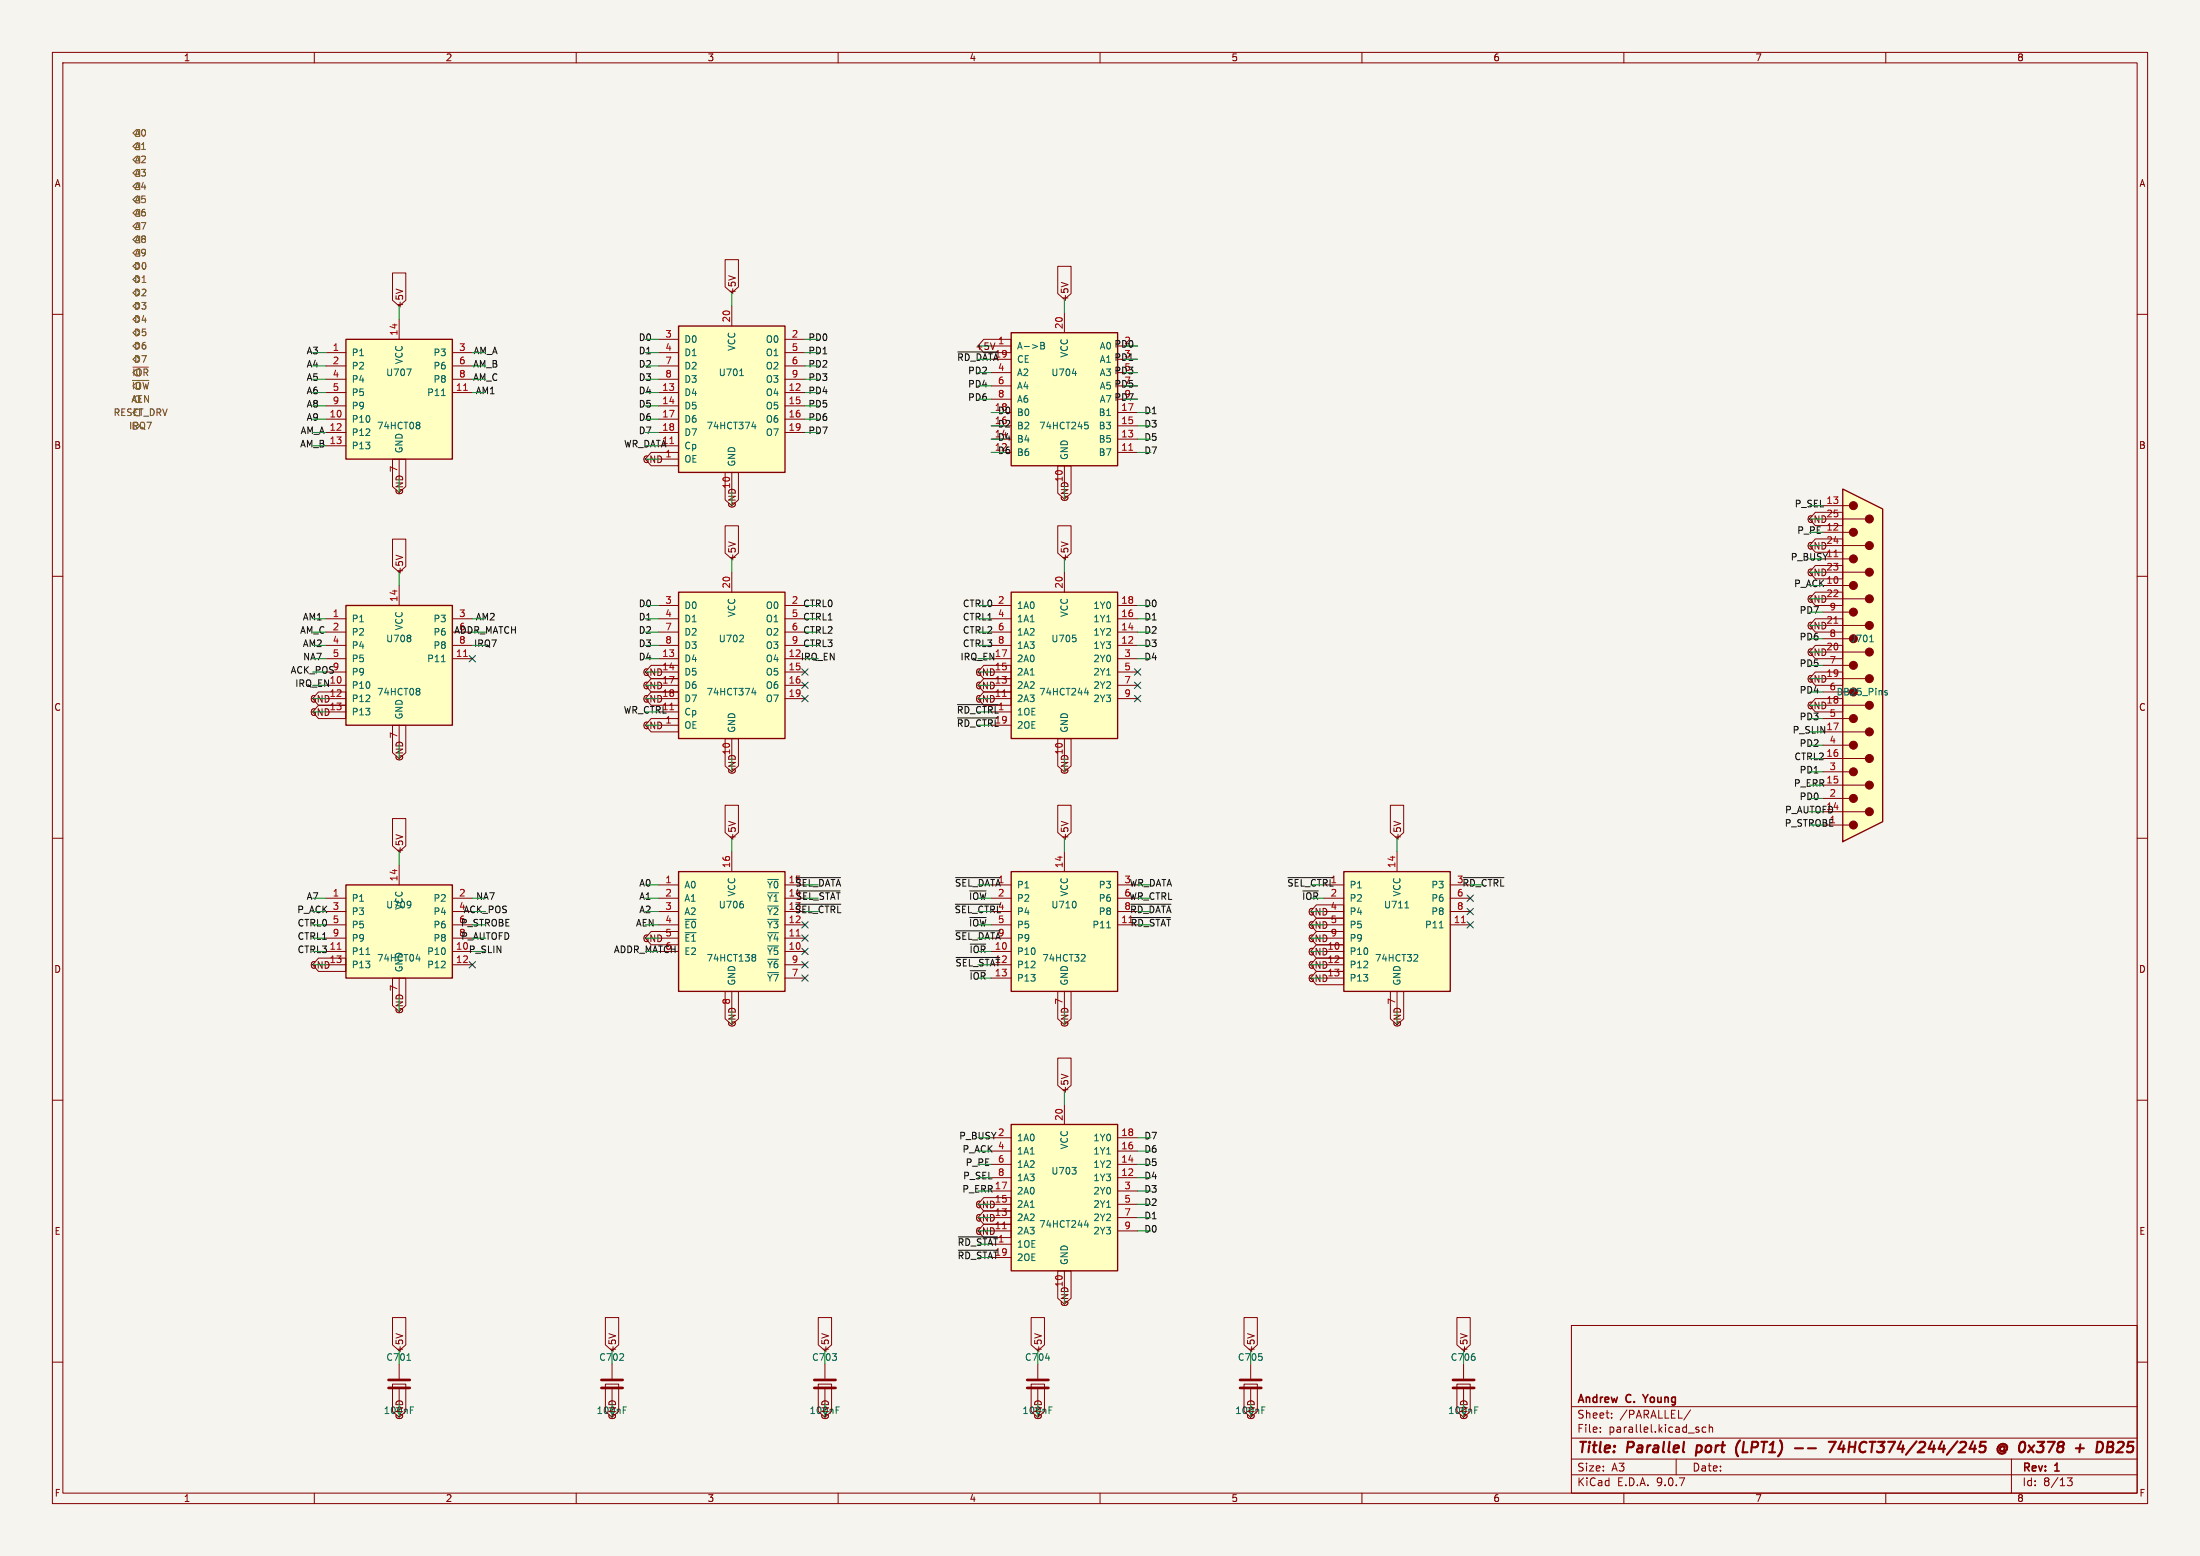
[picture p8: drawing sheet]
<svg xmlns="http://www.w3.org/2000/svg" width="420mm" height="297mm" viewBox="0 0 420 297" stroke-linecap="round" stroke-linejoin="round" font-family="sans-serif">
<path d="M0 0h420v297h-420z" fill="#f5f4ef" stroke="#f5f4ef" stroke-width=".19"/>
<g fill="none" stroke="#840000" stroke-width=".19">
<path d="M10 10h400v277h-400zM12 12h396v273h-396zM60 10v2M110 10v2M160 10v2M210 10v2M260 10v2M310 10v2M360 10v2M10 60h2M408 60h2M10 110h2"/>
<path d="M408 110h2M10 160h2M408 160h2M10 210h2M408 210h2M300 253h108v32h-108zM10 260h2M300 278.5h108M300 274.5h108M300 268.5h108M305.5 273.2v.2M305.5 272.5v.1"/>
<path d="M307.7 270.5v.2M307.7 269.8v.1M320 278.5v3M322.7 269.1l-1.3 1.9M324.2 272.9l.2 .2-.2 .3M324.2 272.4l.1 .1M325.7 272.5l-.5-.1-.3 .3 .2 .6h.6M326.3 272.5l.2-.1 .4 .1v.9M326.3 271.9v1.5M384 278.5v6.5M408 260h2M60 285v2"/>
<path d="M110 285v2M160 285v2M210 285v2M260 285v2M300 281.5h108M310 285v2M360 285v2M394.7 282.1h.9l-.5 .6 .4 .1v.6l-.2 .2-.6-.1"/>
</g>
<g fill="none" stroke="#840000" stroke-width=".4">
<path d="M324 275.9l-.3 2M332.2 274.9a2.35 2.35 0 0 0-.4 3.1M342.7 276.4h1.5M345.1 276.4h1.6M349.1 275.2h1.3l-1.1 2M351.6 275.1l-.7 1.4h1.3M379.1 275.2h-.9l-.3 1 .4-.2 .6 .1 .2 .2-.2 .7-.3 .2h-.5l-.3-.2M382.6 276.8l.2 .1a.78 .78 0 0 0 .1-1.2 .78 .78 0 0 0-1.2 .2 .89 .89 0 0 0-.2 1.3 .89 .89 0 0 0 1.4 0M382.7 276.3a.47 .47 0 0 0-.7-.2 .47 .47 0 0 0-.1 .7 .47 .47 0 0 0 .7 0M382.7 276.1l-.1 .7M401.4 275.7l-.2-.4-.8-.1-.2 2h.5l.5-.3M403.4 275.6l-.3-.4h-.7l-.2 2"/>
<path d="M404.3 275.4l.3-.2h.5l.3 .2v.4l-.1 .3-1.3 1.1h1.2"/>
</g>
<path d="M313.6 266.2l.5 .8" fill="none" stroke="#840000" stroke-width=".3"/>
<path d="M193 166.4h20.4v22.8h-20.4z" fill="#ffffc2"/>
<path d="M193 166.4h20.4v22.8h-20.4z" fill="none" stroke="#840000" stroke-width=".25"/>
<g fill="none" stroke="#840000" stroke-width=".19">
<path d="M189.2 168.9h3.8M189.2 171.5h3.8M189.2 174h3.8M189.2 176.5h3.8M189.2 179.1h3.8M203.2 162.6v3.8M213.4 168.9h3.8M213.4 171.5h3.8M213.4 174h3.8M213.4 176.5h3.8M189.2 181.6h3.8M189.2 184.2h3.8"/>
<path d="M189.2 186.7h3.8M203.2 189.2v3.8"/>
</g>
<path d="M205.4 172.3v.8M211.3 177.1h.7M206.9 182.2l.3 .2-.1 .3-.7 .8h.8" fill="none" stroke="#006464" stroke-width=".19"/>
<path d="M66 168.9h20.4v17.8h-20.4z" fill="#ffffc2"/>
<path d="M66 168.9h20.4v17.8h-20.4z" fill="none" stroke="#840000" stroke-width=".25"/>
<g fill="none" stroke="#840000" stroke-width=".19">
<path d="M62.2 171.5h3.8M62.2 174h3.8M62.2 176.5h3.8M62.2 179.1h3.8M76.2 165.1v3.8M86.4 171.5h3.8M86.4 174h3.8M86.4 176.5h3.8M86.4 179.1h3.8M62.2 181.6h3.8M62.2 184.2h3.8M76.2 186.7v3.8"/>
<path d="M86.4 181.6h3.8M86.4 184.2h3.8"/>
</g>
<path d="M78.4 172.2v.8M78.4 172.6v.1M69.9 182.2h.7M79.4 183h.8M80 182.6v.9" fill="none" stroke="#006464" stroke-width=".19"/>
<path d="M64.4 181.2h.7" fill="none" stroke="#a90000" stroke-width=".19"/>
<path d="M351.8 93.3l7.6 3.9v59.6l-7.6 3.9z" fill="#ffffc2"/>
<g fill="none" stroke="#840000" stroke-width=".19">
<path d="M348 96.5h5.1M348 99.1h8.1M348 101.6h5.1M348 104.1h8.1M348 106.7h5.1M348 109.2h8.1M348 111.8h5.1M348 114.3h8.1M348 116.8h5.1M348 119.4h8.1M348 121.9h5.1M348 124.5h8.1"/>
<path d="M348 127h5.1M348 129.5h8.1M348 134.6h8.1M348 137.2h5.1M348 139.7h8.1M348 132.1h3.8M348 142.2h5.1M348 144.8h8.1M348 147.3h5.1M348 149.9h8.1M348 152.4h5.1M348 154.9h8.1"/>
<path d="M348 157.5h5.1M76.2 260.3v2.8M76.2 265.2v2.8M116.8 260.3v2.8M116.8 265.2v2.8M157.5 260.3v2.8M157.5 265.2v2.8M198.1 260.3v2.8M198.1 265.2v2.8M238.8 260.3v2.8M238.8 265.2v2.8M279.4 260.3v2.8"/>
<path d="M279.4 265.2v2.8"/>
</g>
<path d="M351.8 93.3l7.6 3.9v59.6l-7.6 3.9z" fill="none" stroke="#840000" stroke-width=".25"/>
<g fill="#840000" stroke="#840000" stroke-width=".19">
<circle cx="353.8" cy="96.5" r=".76"/>
<circle cx="353.8" cy="101.6" r=".76"/>
<circle cx="353.8" cy="106.7" r=".76"/>
<circle cx="353.8" cy="111.8" r=".76"/>
<circle cx="353.8" cy="116.8" r=".76"/>
<circle cx="353.8" cy="127" r=".76"/>
<circle cx="353.8" cy="137.2" r=".76"/>
<circle cx="353.8" cy="142.2" r=".76"/>
<circle cx="353.8" cy="147.3" r=".76"/>
<circle cx="353.8" cy="152.4" r=".76"/>
<circle cx="353.8" cy="157.5" r=".76"/>
<circle cx="356.9" cy="99.1" r=".76"/>
<circle cx="356.9" cy="104.1" r=".76"/>
<circle cx="356.9" cy="109.2" r=".76"/>
<circle cx="356.9" cy="114.3" r=".76"/>
<circle cx="356.9" cy="119.4" r=".76"/>
<circle cx="356.9" cy="124.5" r=".76"/>
<circle cx="356.9" cy="129.5" r=".76"/>
<circle cx="356.9" cy="134.6" r=".76"/>
<circle cx="356.9" cy="139.7" r=".76"/>
<circle cx="356.9" cy="144.8" r=".76"/>
<circle cx="356.9" cy="149.9" r=".76"/>
<circle cx="356.9" cy="154.9" r=".76"/>
</g>
<path d="M350.1 106.3h.8M350.1 119h.8" fill="none" stroke="#a90000" stroke-width=".19"/>
<g fill="none" stroke="#006464" stroke-width=".19">
<path d="M356.9 122.5h.8M359.9 132.2l.4 .1v.2l-.1 .2-.4-.1M359.9 131.9h.4M77.7 259.7h.7M199.6 259.2h.8M78.3 269.2h.5M78.3 268.5h.7M119 269.2h.4M119 268.5h.6M159.6 269.2h.5M159.6 268.5h.6M200.3 269.2h.4"/>
<path d="M200.3 268.5h.6M240.9 269.2h.4M240.9 268.5h.6M281.5 269.2h.5M281.5 268.5h.7"/>
</g>
<path d="M74.2 263.4h4M74.2 264.9h4M114.8 263.4h4.1M114.8 264.9h4.1M155.4 263.4h4.1M155.4 264.9h4.1M196.1 263.4h4.1M196.1 264.9h4.1M236.7 263.4h4.1M236.7 264.9h4.1M277.4 263.4h4M277.4 264.9h4" fill="none" stroke="#840000" stroke-width=".51"/>
<path d="M193 214.6h20.4v28h-20.4z" fill="#ffffc2"/>
<path d="M193 214.6h20.4v28h-20.4z" fill="none" stroke="#840000" stroke-width=".25"/>
<g fill="none" stroke="#840000" stroke-width=".19">
<path d="M189.2 217.2h3.8M189.2 219.7h3.8M203.2 210.8v3.8M213.4 217.2h3.8M213.4 219.7h3.8M189.2 222.2h3.8M189.2 224.8h3.8M189.2 227.3h3.8M189.2 229.9h3.8M189.2 232.4h3.8M189.2 234.9h3.8M189.2 237.5h3.8"/>
<path d="M213.4 222.2h3.8M213.4 224.8h3.8M213.4 227.3h3.8M213.4 229.9h3.8M213.4 232.4h3.8M213.4 234.9h3.8M189.2 240h3.8M203.2 242.6v3.8"/>
</g>
<path d="M191.4 234.5h.7" fill="none" stroke="#a90000" stroke-width=".19"/>
<path d="M204.7 222.8h.7l-.4 .5M205.4 223.4v.6M207 233.8h.8M207.6 233.4v.9" fill="none" stroke="#006464" stroke-width=".19"/>
<path d="M129.5 166.4h20.4v22.8h-20.4z" fill="#ffffc2"/>
<path d="M129.5 166.4h20.4v22.8h-20.4z" fill="none" stroke="#840000" stroke-width=".25"/>
<g fill="none" stroke="#840000" stroke-width=".19">
<path d="M125.7 168.9h3.8M125.7 171.5h3.8M125.7 174h3.8M125.7 176.5h3.8M125.7 179.1h3.8M139.7 162.6v3.8M149.9 168.9h3.8M149.9 171.5h3.8M149.9 174h3.8M149.9 176.5h3.8M149.9 179.1h3.8M125.7 181.6h3.8"/>
<path d="M139.7 189.2v3.8M149.9 181.6h3.8M149.9 184.2h3.8M149.9 186.7h3.8"/>
</g>
<path d="M130.8 175.5h2.1M141.9 172.6v.6M143.8 182.2h.2l.3 .2-.3 .3M143.8 182.7h.2M144 182.7l.3 .3v.2l-.2 .2-.3 .1" fill="none" stroke="#006464" stroke-width=".19"/>
<path d="M152 178.7h.7" fill="none" stroke="#a90000" stroke-width=".19"/>
<path d="M66 64.8h20.4v22.8h-20.4z" fill="#ffffc2"/>
<path d="M66 64.8h20.4v22.8h-20.4z" fill="none" stroke="#840000" stroke-width=".25"/>
<g fill="none" stroke="#840000" stroke-width=".19">
<path d="M62.2 67.3h3.8M62.2 69.9h3.8M62.2 72.4h3.8M62.2 74.9h3.8M62.2 77.5h3.8M76.2 61v3.8M86.4 67.3h3.8M86.4 69.9h3.8M86.4 72.4h3.8M86.4 74.9h3.8M62.2 80h3.8M62.2 82.6h3.8"/>
<path d="M62.2 85.1h3.8M76.2 87.6v3.8"/>
</g>
<path d="M77.7 70.4h.8l-.5 1.3M84.3 75.5h.7M79.9 80.6l.3 .2-.3 .3 .3 .3v.2l-.3 .3" fill="none" stroke="#006464" stroke-width=".19"/>
<path d="M88.5 74.5h.7" fill="none" stroke="#a90000" stroke-width=".19"/>
<path d="M129.5 113h20.4v28h-20.4z" fill="#ffffc2"/>
<path d="M129.5 113h20.4v28h-20.4z" fill="none" stroke="#840000" stroke-width=".25"/>
<g fill="none" stroke="#840000" stroke-width=".19">
<path d="M125.7 115.6h3.8M125.7 118.1h3.8M139.7 109.2v3.8M149.9 115.6h3.8M149.9 118.1h3.8M125.7 120.7h3.8M125.7 123.2h3.8M125.7 125.7h3.8M125.7 128.3h3.8M125.7 130.8h3.8M125.7 133.4h3.8M125.7 135.9h3.8"/>
<path d="M125.7 138.4h3.8M149.9 120.7h3.8M149.9 123.2h3.8M149.9 125.7h3.8M149.9 128.3h3.8M149.9 130.8h3.8M149.9 133.4h3.8M139.7 141v3.8"/>
</g>
<path d="M127.9 135.5h.7" fill="none" stroke="#a90000" stroke-width=".19"/>
<path d="M141.2 122.5h.7M141.9 121.4v.4M143.5 132.2h.8M144.1 131.8v.9" fill="none" stroke="#006464" stroke-width=".19"/>
<path d="M256.5 166.4h20.4v22.8h-20.4z" fill="#ffffc2"/>
<path d="M256.5 166.4h20.4v22.8h-20.4z" fill="none" stroke="#840000" stroke-width=".25"/>
<g fill="none" stroke="#840000" stroke-width=".19">
<path d="M252.7 168.9h3.8M252.7 171.5h3.8M252.7 174h3.8M252.7 176.5h3.8M252.7 179.1h3.8M266.7 162.6v3.8M276.9 168.9h3.8M276.9 171.5h3.8M276.9 174h3.8M276.9 176.5h3.8M252.7 181.6h3.8M252.7 184.2h3.8"/>
<path d="M252.7 186.7h3.8M266.7 189.2v3.8"/>
</g>
<path d="M268.2 173.3h.7M274.8 177.1h.7M270.4 182.2l.3 .2-.1 .3-.7 .8h.8" fill="none" stroke="#006464" stroke-width=".19"/>
<path d="M279 176.1h.7" fill="none" stroke="#a90000" stroke-width=".19"/>
<path d="M129.5 62.2h20.4v28h-20.4z" fill="#ffffc2"/>
<path d="M129.5 62.2h20.4v28h-20.4z" fill="none" stroke="#840000" stroke-width=".25"/>
<g fill="none" stroke="#840000" stroke-width=".19">
<path d="M139.7 58.4v3.8M125.7 64.8h3.8M125.7 67.3h3.8M125.7 69.9h3.8M125.7 72.4h3.8M125.7 74.9h3.8M125.7 77.5h3.8M149.9 64.8h3.8M149.9 67.3h3.8M149.9 69.9h3.8M149.9 72.4h3.8M149.9 74.9h3.8"/>
<path d="M149.9 77.5h3.8M125.7 80h3.8M125.7 82.6h3.8M125.7 85.1h3.8M125.7 87.6h3.8M139.7 90.2v3.8M149.9 80h3.8M149.9 82.6h3.8"/>
</g>
<path d="M127.9 84.7h.7" fill="none" stroke="#a90000" stroke-width=".19"/>
<path d="M141.2 71.7h.7M143.5 81.4h.8M144.1 81v.9" fill="none" stroke="#006464" stroke-width=".19"/>
<path d="M66 115.6h20.4v22.8h-20.4z" fill="#ffffc2"/>
<path d="M66 115.6h20.4v22.8h-20.4z" fill="none" stroke="#840000" stroke-width=".25"/>
<g fill="none" stroke="#840000" stroke-width=".19">
<path d="M62.2 118.1h3.8M76.2 111.8v3.8M86.4 118.1h3.8M62.2 120.7h3.8M62.2 123.2h3.8M62.2 125.7h3.8M62.2 128.3h3.8M62.2 130.8h3.8M62.2 133.4h3.8M62.2 135.9h3.8M76.2 138.4v3.8M86.4 120.7h3.8"/>
<path d="M86.4 123.2h3.8M86.4 125.7h3.8"/>
</g>
<path d="M78.4 121.4v.3M78.4 121.9v.5M79.9 131.4l.3 .2-.3 .3 .3 .3v.2l-.3 .3M84.3 126.3h.7" fill="none" stroke="#006464" stroke-width=".19"/>
<path d="M88.5 125.3h.7" fill="none" stroke="#a90000" stroke-width=".19"/>
<path d="M193 63.5h20.4v25.4h-20.4z" fill="#ffffc2"/>
<path d="M193 63.5h20.4v25.4h-20.4z" fill="none" stroke="#840000" stroke-width=".25"/>
<g fill="none" stroke="#840000" stroke-width=".19">
<path d="M203.2 59.7v3.8M189.2 66h3.8M189.2 68.6h3.8M189.2 71.1h3.8M189.2 73.7h3.8M189.2 76.2h3.8M189.2 78.7h3.8M213.4 66h3.8M213.4 68.6h3.8M213.4 71.1h3.8M213.4 73.7h3.8M213.4 76.2h3.8"/>
<path d="M213.4 78.7h3.8M189.2 81.3h3.8M189.2 83.8h3.8M189.2 86.4h3.8M203.2 88.9v3.8M213.4 81.3h3.8M213.4 83.8h3.8M213.4 86.4h3.8"/>
</g>
<path d="M198.7 65.3h.4l.3 .3-.3 .4 .3 .1v.3l-.2 .2h-.5zM198.7 66h.4M204.7 71.3h.8M207.1 80.6h.6M207.2 81.1h.3l.3 .2-.1 .4-.5 .2" fill="none" stroke="#006464" stroke-width=".19"/>
<path d="M215.5 85.9h.7" fill="none" stroke="#a90000" stroke-width=".19"/>
<path d="M193 113h20.4v28h-20.4z" fill="#ffffc2"/>
<path d="M193 113h20.4v28h-20.4z" fill="none" stroke="#840000" stroke-width=".25"/>
<g fill="none" stroke="#840000" stroke-width=".19">
<path d="M74.9 52.1h2.6v5.2l-1.3 1.1-1.3-1.1zM75.6 55.2l1.3 .4M138.4 49.6h2.6v5.2l-1.3 1.1-1.3-1.1zM139.1 52.6l1.3 .5M201.9 50.8h2.6v5.2l-1.3 1.2-1.3-1.2zM202.6 53.9l1.3 .4M187.8 64.8h5.2v2.5h-5.2l-1.1-1.3zM189.9 65.4l-.4 1.3M74.9 87.7h2.6v5.2l-1.3 1.1-1.3-1.1zM124.3 86.4h5.2v2.5h-5.2l-1.1-1.3zM138.4 90.2h2.6v5.2l-1.3 1.1-1.3-1.1zM201.9 88.9h2.6v5.2l-1.3 1.2-1.3-1.2z"/>
<path d="M346.6 97.8h5.2v2.5h-5.2l-1.2-1.2zM74.9 102.9h2.6v5.2l-1.3 1.1-1.3-1.1zM75.6 106l1.3 .4M138.4 100.4h2.6v5.2l-1.3 1.1-1.3-1.1zM139.1 103.4l1.3 .5M189.2 115.6h3.8M189.2 118.1h3.8M201.9 100.4h2.6v5.2l-1.3 1.1-1.3-1.1zM202.6 103.4l1.3 .5M203.2 109.2v3.8M213.4 115.6h3.8M213.4 118.1h3.8"/>
<path d="M346.6 113h5.2v2.6h-5.2l-1.2-1.3zM346.6 118.1h5.2v2.6h-5.2l-1.2-1.3zM346.6 102.9h5.2v2.5h-5.2l-1.2-1.3zM346.6 107.9h5.2v2.6h-5.2l-1.2-1.3zM60.8 134.6h5.2v2.6h-5.2l-1.1-1.3zM60.8 132.1h5.2v2.5h-5.2l-1.1-1.2zM74.9 138.5h2.6v5.2l-1.3 1.1-1.3-1.1zM124.3 132.1h5.2v2.5h-5.2l-1.1-1.2zM124.3 129.5h5.2v2.6h-5.2l-1.1-1.3zM124.3 127h5.2v2.5h-5.2l-1.1-1.2zM124.3 137.2h5.2v2.5h-5.2l-1.1-1.3zM187.8 127h5.2v2.5h-5.2l-1.1-1.2z"/>
<path d="M187.8 132.1h5.2v2.5h-5.2l-1.1-1.2zM187.8 129.5h5.2v2.6h-5.2l-1.1-1.3zM189.2 120.7h3.8M189.2 123.2h3.8M189.2 125.7h3.8M189.2 128.3h3.8M189.2 130.8h3.8M189.2 133.4h3.8M189.2 135.9h3.8M189.2 138.4h3.8M213.4 120.7h3.8M213.4 123.2h3.8"/>
<path d="M213.4 125.7h3.8M213.4 128.3h3.8M213.4 130.8h3.8M213.4 133.4h3.8M346.6 123.2h5.2v2.5h-5.2l-1.2-1.2zM346.6 128.3h5.2v2.5h-5.2l-1.2-1.3zM346.6 133.3h5.2v2.6h-5.2l-1.2-1.3zM74.9 156.2h2.6v5.2l-1.3 1.2-1.3-1.2zM75.6 159.3l1.3 .4M138.4 141h2.6v5.2l-1.3 1.1-1.3-1.1zM138.4 153.7h2.6v5.2l-1.3 1.1-1.3-1.1zM139.1 156.8l1.3 .4"/>
<path d="M201.9 141h2.6v5.2l-1.3 1.1-1.3-1.1zM201.9 153.7h2.6v5.2l-1.3 1.1-1.3-1.1zM202.6 156.8l1.3 .4M203.2 141v3.8M265.4 153.7h2.6v5.2l-1.3 1.1-1.3-1.1zM266.1 156.8l1.3 .4M124.3 177.8h5.2v2.5h-5.2l-1.1-1.2zM251.3 177.8h5.2v2.5h-5.2l-1.1-1.2zM251.3 175.3h5.2v2.5h-5.2l-1.1-1.3zM251.3 172.7h5.2v2.6h-5.2l-1.1-1.3zM60.8 182.9h5.2v2.5h-5.2l-1.1-1.2zM74.9 186.7h2.6v5.2l-1.3 1.1-1.3-1.1z"/>
<path d="M138.4 189.3h2.6v5.2l-1.3 1.1-1.3-1.1zM201.9 189.3h2.6v5.2l-1.3 1.1-1.3-1.1zM251.3 182.9h5.2v2.5h-5.2l-1.1-1.2zM251.3 180.3h5.2v2.6h-5.2l-1.1-1.3zM251.3 185.4h5.2v2.6h-5.2l-1.1-1.3zM265.4 189.3h2.6v5.2l-1.3 1.1-1.3-1.1zM201.9 202h2.6v5.2l-1.3 1.1-1.3-1.1zM202.6 205l1.3 .5M187.8 231.1h5.2v2.6h-5.2l-1.1-1.3zM187.8 233.7h5.2v2.5h-5.2l-1.1-1.3zM187.8 228.6h5.2v2.5h-5.2l-1.1-1.2zM74.9 251.5h2.6v5.2l-1.3 1.1-1.3-1.1z"/>
<path d="M75.6 254.6l1.3 .4M115.6 251.5h2.5v5.2l-1.3 1.1-1.2-1.1zM116.2 254.6l1.3 .4M156.2 251.5h2.6v5.2l-1.3 1.1-1.3-1.1zM156.9 254.6l1.3 .4M196.8 251.5h2.6v5.2l-1.3 1.1-1.3-1.1zM197.5 254.6l1.3 .4M201.9 242.6h2.6v5.2l-1.3 1.1-1.3-1.1zM237.5 251.5h2.5v5.2l-1.2 1.1-1.3-1.1zM238.2 254.6l1.2 .4M278.1 251.5h2.6v5.2l-1.3 1.1-1.3-1.1zM278.8 254.6l1.3 .4"/>
<path d="M74.9 264.2h2.6v5.2l-1.3 1.1-1.3-1.1zM115.6 264.2h2.5v5.2l-1.3 1.1-1.2-1.1zM156.2 264.2h2.6v5.2l-1.3 1.1-1.3-1.1zM196.8 264.2h2.6v5.2l-1.3 1.1-1.3-1.1zM237.5 264.2h2.5v5.2l-1.2 1.1-1.3-1.1zM278.1 264.2h2.6v5.2l-1.3 1.1-1.3-1.1z"/>
</g>
<path d="M191.4 132.9h.7" fill="none" stroke="#a90000" stroke-width=".19"/>
<path d="M205.4 121.8v.6M207 132.2h.8M207.6 131.8v.9" fill="none" stroke="#006464" stroke-width=".19"/>
<path d="M25.3 72.6h3.1M25.4 70.1h2.9" fill="none" stroke="#725600" stroke-width=".19"/>
<g fill="none" stroke="#0f0f0f" stroke-width=".19">
<path d="M182.9 67.2h7.6M182.8 134.5h7.8M182.8 137h7.8M151.9 172.6h8.6M152 167.5h8.5M152 170.1h8.4M182.4 172.6h8.6M182.4 167.5h8.5M182.4 177.7h8.5M185.1 170.1h3.2M185.1 175.1h3.2M215.9 172.6h7.6"/>
<path d="M216 175.1h7.5M245.9 167.5h8.6M248.7 170.1h3M279.3 167.5h7.8M182.5 182.8h8.4M185.2 180.2h3M185.2 185.3h3M182.9 238.6h7.5M182.9 236.1h7.5"/>
</g>
<g fill="none" stroke="#009600" stroke-width=".19">
<path d="M76.2 58.4v2.6M139.7 55.9v2.5M203.2 57.2v2.5M59.7 67.3h2.5M59.7 69.9h2.5M59.7 77.5h2.5M59.7 74.9h2.5M59.7 72.4h2.5M123.2 67.3h2.5M123.2 69.9h2.5M123.2 77.5h2.5M123.2 74.9h2.5"/>
<path d="M123.2 72.4h2.5M123.2 64.8h2.5M153.7 67.3h2.5M153.7 69.9h2.5M153.7 77.5h2.5M153.7 74.9h2.5M153.7 72.4h2.5M153.7 64.8h2.5M186.7 76.2h2.5M186.7 71.1h2.5M186.7 73.7h2.5M189.2 78.7h2.6"/>
<path d="M214.6 66h2.6M214.6 68.6h2.6M214.6 76.2h2.6M214.6 71.1h2.6M214.6 73.7h2.6M217.2 78.7h2.5M59.7 80h2.5M123.2 80h2.5M123.2 82.6h2.5M153.7 80h2.5M153.7 82.6h2.5M189.2 86.4h2.6"/>
<path d="M189.2 81.3h2.6M189.2 83.8h2.6M217.2 86.4h2.5M217.2 81.3h2.5M217.2 83.8h2.5M59.7 118.1h2.5M76.2 109.2v2.6M123.2 118.1h2.5M123.2 115.6h2.5M139.7 106.7v2.5M203.2 106.7v2.5M217.2 118.1h2.5"/>
<path d="M217.2 115.6h2.5M345.4 116.8h2.6M59.7 125.7h2.5M59.7 123.2h2.5M123.2 125.7h2.5M123.2 123.2h2.5M123.2 120.7h2.5M217.2 125.7h2.5M217.2 123.2h2.5M217.2 120.7h2.5M345.4 127h2.6M345.4 137.2h2.6"/>
<path d="M345.4 121.9h2.6M345.4 132.1h2.6M345.4 142.2h2.6M345.4 147.3h2.6M345.4 152.4h2.6M59.7 171.5h2.5M76.2 162.6v2.5M90.2 171.5h2.5M123.2 174h2.5M123.2 176.5h2.5M123.2 171.5h2.5M123.2 168.9h2.5"/>
<path d="M139.7 160v2.6M203.2 160v2.6M266.7 160v2.6M203.2 208.3v2.5M217.2 219.7h2.5M217.2 217.2h2.5M217.2 222.2h2.5M217.2 224.8h2.5M217.2 227.3h2.5M217.2 229.9h2.5M217.2 232.4h2.5M217.2 234.9h2.5"/>
<path d="M76.2 257.8v2.5M116.8 257.8v2.5M157.5 257.8v2.5M198.1 257.8v2.5M238.8 257.8v2.5M279.4 257.8v2.5"/>
</g>
<g fill="none" stroke="#000084" stroke-width=".19">
<path d="M89.6 125.1l1.2 1.2M90.8 125.1l-1.2 1.2M153.1 127.7l1.2 1.2M153.1 130.2l1.2 1.2M153.1 132.7l1.2 1.3M154.3 127.7l-1.2 1.2M154.3 130.2l-1.2 1.2M154.3 132.7l-1.2 1.3M216.6 127.7l1.2 1.2M216.6 130.2l1.2 1.2M216.6 132.7l1.2 1.3M217.8 127.7l-1.2 1.2"/>
<path d="M217.8 130.2l-1.2 1.2M217.8 132.7l-1.2 1.3M153.1 175.9l1.2 1.2M153.1 178.5l1.2 1.2M154.3 175.9l-1.2 1.2M154.3 178.5l-1.2 1.2M280.1 175.9l1.2 1.2M280.1 170.8l1.2 1.3M280.1 173.4l1.2 1.2M281.3 175.9l-1.2 1.2M281.3 170.8l-1.2 1.3M281.3 173.4l-1.2 1.2"/>
<path d="M89.6 183.5l1.2 1.3M90.8 183.5l-1.2 1.3M153.1 181l1.2 1.2M153.1 183.5l1.2 1.3M153.1 186.1l1.2 1.2M154.3 181l-1.2 1.2M154.3 183.5l-1.2 1.3M154.3 186.1l-1.2 1.2"/>
</g>
<g font-size="2.8" fill="#840000">
<text x="301" y="277.9">Title:</text>
<text x="310.6" y="277.9">Parallel</text>
<text x="324.7" y="277.9">port</text>
<text x="333" y="277.9">(LPT1)</text>
<text x="352.3" y="277.9">74HCT374/244/245</text>
<text x="385.4" y="277.9">@ 0x378</text>
<text x="401.9" y="277.9">+</text>
<text x="406.7" y="277.9">DB25</text>
</g>
<g font-size="2.1" fill="#840000">
<text x="301" y="268.2">Andrew</text>
<text x="310.5" y="268.2">C.</text>
<text x="314.5" y="268.2">Young</text>
<text x="301" y="273.7">File:</text>
<text x="301" y="271">Sheet:</text>
<text x="307.1" y="273.7">parallel.kicad_sch</text>
<text x="309.2" y="271">/PARALLEL/</text>
<text x="301" y="281.1">Size:</text>
<text x="307.6" y="281.1">A3</text>
<text x="323" y="281.1">Date:</text>
<text x="386" y="281.3">Rev:</text>
<text x="392.4" y="281.3">1</text>
<text x="301" y="283.9">KiCad</text>
<text x="308.7" y="283.9">E.D.A.</text>
<text x="316.3" y="283.9">9.0.7</text>
<text x="386" y="283.9">Id:</text>
<text x="390.1" y="283.9">8/13</text>
</g>
<g font-size="1.8" fill="#840000">
<text x="35" y="11.9">1</text>
<text x="85" y="11.9">2</text>
<text x="135" y="11.9">3</text>
<text x="185" y="11.9">4</text>
<text x="235" y="11.9">5</text>
<text x="285" y="11.9">6</text>
<text x="335" y="11.9">7</text>
<text x="385" y="11.9">8</text>
<text x="10.3" y="35.9">A</text>
<text x="408.3" y="35.9">A</text>
<text x="77.2" y="59" transform="rotate(-90 77.2 59)">+5V</text>
<text x="140.7" y="56.5" transform="rotate(-90 140.7 56.5)">+5V</text>
<text x="204.2" y="57.8" transform="rotate(-90 204.2 57.8)">+5V</text>
<text x="10.3" y="85.9">B</text>
<text x="408.2" y="85.9">B</text>
<text x="139.4" y="93.4" transform="rotate(-90 139.4 93.4)">10</text>
<text x="202.9" y="92.1" transform="rotate(-90 202.9 92.1)">10</text>
<text x="348.6" y="98.8">25</text>
<text x="348.6" y="101.3">12</text>
<text x="140.7" y="107.3" transform="rotate(-90 140.7 107.3)">+5V</text>
<text x="204.2" y="107.3" transform="rotate(-90 204.2 107.3)">+5V</text>
<text x="348.6" y="103.9">24</text>
<text x="77.2" y="109.8" transform="rotate(-90 77.2 109.8)">+5V</text>
<text x="348.6" y="109">23</text>
<text x="348.6" y="111.5">10</text>
<text x="348.6" y="114">22</text>
<text x="348.6" y="119.1">21</text>
<text x="348.6" y="124.2">20</text>
<text x="126.3" y="128">14</text>
<text x="126.3" y="130.6">17</text>
<text x="189.8" y="128">15</text>
<text x="189.8" y="130.6">13</text>
<text x="348.6" y="129.3">19</text>
<text x="10.3" y="135.9">C</text>
<text x="62.8" y="133.1">12</text>
<text x="62.8" y="135.6">13</text>
<text x="126.3" y="133.1">18</text>
<text x="189.8" y="133.1">11</text>
<text x="348.6" y="134.4">18</text>
<text x="408.2" y="135.9">C</text>
<text x="139.4" y="144.2" transform="rotate(-90 139.4 144.2)">10</text>
<text x="202.9" y="144.2" transform="rotate(-90 202.9 144.2)">10</text>
<text x="140.7" y="160.6" transform="rotate(-90 140.7 160.6)">+5V</text>
<text x="204.2" y="160.6" transform="rotate(-90 204.2 160.6)">+5V</text>
<text x="267.7" y="160.6" transform="rotate(-90 267.7 160.6)">+5V</text>
<text x="77.2" y="163.2" transform="rotate(-90 77.2 163.2)">+5V</text>
<text x="10.3" y="185.9">D</text>
<text x="62.8" y="183.9">13</text>
<text x="253.3" y="181.4">10</text>
<text x="253.3" y="183.9">12</text>
<text x="408.2" y="185.9">D</text>
<text x="253.3" y="186.4">13</text>
<text x="204.2" y="208.9" transform="rotate(-90 204.2 208.9)">+5V</text>
<text x="189.8" y="229.6">15</text>
<text x="189.8" y="232.2">13</text>
<text x="10.3" y="235.9">E</text>
<text x="189.8" y="234.7">11</text>
<text x="408.3" y="235.9">E</text>
<text x="202.9" y="245.8" transform="rotate(-90 202.9 245.8)">10</text>
<text x="77.2" y="258.4" transform="rotate(-90 77.2 258.4)">+5V</text>
<text x="117.8" y="258.4" transform="rotate(-90 117.8 258.4)">+5V</text>
<text x="158.4" y="258.4" transform="rotate(-90 158.4 258.4)">+5V</text>
<text x="199.1" y="258.4" transform="rotate(-90 199.1 258.4)">+5V</text>
<text x="239.7" y="258.4" transform="rotate(-90 239.7 258.4)">+5V</text>
<text x="280.4" y="258.4" transform="rotate(-90 280.4 258.4)">+5V</text>
<text x="10.3" y="285.9">F</text>
<text x="35" y="286.9">1</text>
<text x="85" y="286.9">2</text>
<text x="135" y="286.9">3</text>
<text x="185" y="286.9">4</text>
<text x="235" y="286.9">5</text>
<text x="285" y="286.9">6</text>
<text x="335" y="286.9">7</text>
<text x="385" y="286.9">8</text>
<text x="408.3" y="285.9">F</text>
</g>
<g font-size="1.8" fill="#725600">
<text x="25.6" y="28.8">A1</text>
<text x="25.6" y="26.3">A0</text>
<text x="25.6" y="31.3">A2</text>
<text x="25.6" y="33.9">A3</text>
<text x="25.6" y="36.4">A4</text>
<text x="25.6" y="39">A5</text>
<text x="25.6" y="41.5">A6</text>
<text x="25.6" y="44">A7</text>
<text x="25.6" y="46.6">A8</text>
<text x="25.5" y="51.7">D0</text>
<text x="25.6" y="49.1">A9</text>
<text x="25.5" y="54.2">D1</text>
<text x="25.5" y="56.7">D2</text>
<text x="25.5" y="59.3">D3</text>
<text x="25.5" y="64.4">D5</text>
<text x="25.5" y="61.8">D4</text>
<text x="25.2" y="72">~{IOR}</text>
<text x="25.5" y="66.9">D6</text>
<text x="25.5" y="69.4">D7</text>
<text x="25" y="77.1">AEN</text>
<text x="25.1" y="74.5">~{IOW}</text>
<text x="21.6" y="79.6">RESET_DRV</text>
<text x="24.6" y="82.1">IRQ7</text>
</g>
<g font-size="1.8" fill="#a90000">
<text x="75.9" y="64.2" transform="rotate(-90 75.9 64.2)">14</text>
<text x="126.9" y="64.5">3</text>
<text x="139.4" y="61.6" transform="rotate(-90 139.4 61.6)">20</text>
<text x="151.1" y="64.5">2</text>
<text x="190.4" y="65.8">1</text>
<text x="202.9" y="62.9" transform="rotate(-90 202.9 62.9)">20</text>
<text x="63.4" y="67.1">1</text>
<text x="63.4" y="69.6">2</text>
<text x="87.6" y="67.1">3</text>
<text x="87.6" y="69.6">6</text>
<text x="126.9" y="67.1">4</text>
<text x="126.9" y="69.6">7</text>
<text x="151.1" y="67.1">5</text>
<text x="151.1" y="69.6">6</text>
<text x="190.4" y="70.9">4</text>
<text x="63.4" y="72.1">4</text>
<text x="63.4" y="74.7">5</text>
<text x="63.4" y="77.2">9</text>
<text x="87" y="74.7">11</text>
<text x="87.6" y="72.1">8</text>
<text x="126.3" y="74.7">13</text>
<text x="126.3" y="77.2">14</text>
<text x="126.9" y="72.1">8</text>
<text x="150.5" y="74.7">12</text>
<text x="150.5" y="77.2">15</text>
<text x="151.1" y="72.1">9</text>
<text x="190.4" y="73.4">6</text>
<text x="190.4" y="75.9">8</text>
<text x="62.8" y="79.8">10</text>
<text x="62.8" y="82.3">12</text>
<text x="126.3" y="79.8">17</text>
<text x="126.3" y="82.3">18</text>
<text x="150.5" y="79.8">16</text>
<text x="150.5" y="82.3">19</text>
<text x="214" y="78.5">17</text>
<text x="214" y="81">15</text>
<text x="214" y="83.6">13</text>
<text x="62.8" y="84.8">13</text>
<text x="126.9" y="87.4">1</text>
<text x="214" y="86.1">11</text>
<text x="75.9" y="90.2" transform="rotate(-90 75.9 90.2)">7</text>
<text x="348.6" y="96.3">13</text>
<text x="139.4" y="112.4" transform="rotate(-90 139.4 112.4)">20</text>
<text x="202.9" y="112.4" transform="rotate(-90 202.9 112.4)">20</text>
<text x="63.4" y="117.9">1</text>
<text x="75.9" y="115" transform="rotate(-90 75.9 115)">14</text>
<text x="87.6" y="117.9">3</text>
<text x="126.9" y="115.3">3</text>
<text x="126.9" y="117.9">4</text>
<text x="151.1" y="115.3">2</text>
<text x="151.1" y="117.9">5</text>
<text x="190.4" y="115.3">2</text>
<text x="190.4" y="117.9">4</text>
<text x="214" y="115.3">18</text>
<text x="214" y="117.9">16</text>
<text x="349.2" y="116.6">9</text>
<text x="63.4" y="120.4">2</text>
<text x="63.4" y="122.9">4</text>
<text x="63.4" y="125.5">5</text>
<text x="87" y="125.5">11</text>
<text x="87.6" y="122.9">8</text>
<text x="126.3" y="125.5">13</text>
<text x="126.9" y="120.4">7</text>
<text x="126.9" y="122.9">8</text>
<text x="150.5" y="125.5">12</text>
<text x="151.1" y="120.4">6</text>
<text x="151.1" y="122.9">9</text>
<text x="190.4" y="120.4">6</text>
<text x="190.4" y="122.9">8</text>
<text x="214" y="120.4">14</text>
<text x="214" y="122.9">12</text>
<text x="214.6" y="125.5">3</text>
<text x="349.2" y="121.7">8</text>
<text x="150.5" y="128">15</text>
<text x="150.5" y="130.6">16</text>
<text x="214.6" y="128">5</text>
<text x="214.6" y="130.6">7</text>
<text x="349.2" y="126.7">7</text>
<text x="349.2" y="131.8">6</text>
<text x="150.5" y="133.1">19</text>
<text x="190.4" y="135.6">1</text>
<text x="214.6" y="133.1">9</text>
<text x="349.2" y="136.9">5</text>
<text x="75.9" y="141" transform="rotate(-90 75.9 141)">7</text>
<text x="126.9" y="138.2">1</text>
<text x="349.2" y="142">4</text>
<text x="348.6" y="144.5">16</text>
<text x="349.2" y="147.1">3</text>
<text x="349.2" y="152.1">2</text>
<text x="139.4" y="165.8" transform="rotate(-90 139.4 165.8)">16</text>
<text x="202.9" y="165.8" transform="rotate(-90 202.9 165.8)">14</text>
<text x="266.4" y="165.8" transform="rotate(-90 266.4 165.8)">14</text>
<text x="63.4" y="171.2">1</text>
<text x="63.4" y="173.7">3</text>
<text x="75.9" y="168.3" transform="rotate(-90 75.9 168.3)">14</text>
<text x="87.6" y="171.2">2</text>
<text x="126.9" y="168.7">1</text>
<text x="126.9" y="171.2">2</text>
<text x="126.9" y="173.7">3</text>
<text x="190.4" y="171.2">2</text>
<text x="214.6" y="168.7">3</text>
<text x="253.9" y="171.2">2</text>
<text x="253.9" y="173.7">4</text>
<text x="278.1" y="171.2">6</text>
<text x="278.1" y="173.7">8</text>
<text x="63.4" y="176.3">5</text>
<text x="63.4" y="178.8">9</text>
<text x="126.9" y="176.3">4</text>
<text x="126.9" y="178.8">5</text>
<text x="150.5" y="176.3">12</text>
<text x="150.5" y="178.8">11</text>
<text x="190.4" y="176.3">5</text>
<text x="253.9" y="176.3">5</text>
<text x="253.9" y="178.8">9</text>
<text x="277.5" y="176.3">11</text>
<text x="62.8" y="181.4">11</text>
<text x="87" y="181.4">10</text>
<text x="87" y="183.9">12</text>
<text x="150.5" y="181.4">10</text>
<text x="151.1" y="183.9">9</text>
<text x="189.8" y="181.4">10</text>
<text x="75.9" y="189.3" transform="rotate(-90 75.9 189.3)">7</text>
<text x="139.4" y="191.8" transform="rotate(-90 139.4 191.8)">8</text>
<text x="151.1" y="186.4">7</text>
<text x="189.8" y="186.4">13</text>
<text x="202.9" y="191.8" transform="rotate(-90 202.9 191.8)">7</text>
<text x="266.4" y="191.8" transform="rotate(-90 266.4 191.8)">7</text>
<text x="202.9" y="214" transform="rotate(-90 202.9 214)">20</text>
<text x="190.4" y="216.9">2</text>
<text x="190.4" y="219.5">4</text>
<text x="190.4" y="222">6</text>
<text x="214" y="216.9">18</text>
<text x="214" y="219.5">16</text>
<text x="214" y="222">14</text>
<text x="190.4" y="224.5">8</text>
<text x="214" y="224.5">12</text>
<text x="214.6" y="227.1">3</text>
<text x="214.6" y="229.6">5</text>
<text x="214.6" y="232.2">7</text>
<text x="214.6" y="234.7">9</text>
</g>
<g font-size="1.8" fill="#0f0f0f">
<text x="121.8" y="65.3">D0</text>
<text x="154.2" y="65.3">PD0</text>
<text x="214.6" y="65.8">2</text>
<text x="58.4" y="70.4">A4</text>
<text x="58.4" y="67.8">A3</text>
<text x="121.8" y="67.8">D1</text>
<text x="121.8" y="70.4">D2</text>
<text x="154.2" y="67.8">PD1</text>
<text x="154.2" y="70.4">PD2</text>
<text x="184.7" y="71.6">PD2</text>
<text x="189.8" y="68.3">19</text>
<text x="209.8" y="66.9">A0 PD0</text>
<text x="209.8" y="69.4">A1 PD1</text>
<text x="209.8" y="72">A3 PD3</text>
<text x="214.6" y="68.3">3</text>
<text x="214.6" y="70.9">5</text>
<text x="58.4" y="78">A8</text>
<text x="58.4" y="72.9">A5</text>
<text x="58.4" y="75.4">A6</text>
<text x="121.8" y="78">D5</text>
<text x="121.8" y="72.9">D3</text>
<text x="121.8" y="75.4">D4</text>
<text x="154.2" y="72.9">PD3</text>
<text x="154.2" y="75.4">PD4</text>
<text x="154.2" y="78">PD5</text>
<text x="184.7" y="76.7">PD6</text>
<text x="184.7" y="74.2">PD4</text>
<text x="209.8" y="74.5">A5 PD5</text>
<text x="209.8" y="77.1">A7 PD7</text>
<text x="214.6" y="73.4">7</text>
<text x="214.6" y="75.9">9</text>
<text x="58.4" y="80.5">A9</text>
<text x="121.8" y="80.5">D6</text>
<text x="121.8" y="83.1">D7</text>
<text x="154.2" y="83.1">PD7</text>
<text x="154.2" y="80.5">PD6</text>
<text x="189.8" y="78.5">18</text>
<text x="189.8" y="81">16</text>
<text x="189.8" y="83.6">14</text>
<text x="190.4" y="81.8">D2</text>
<text x="190.4" y="79.3">D0</text>
<text x="218.4" y="79.3">D1</text>
<text x="218.4" y="81.8">D3</text>
<text x="126.3" y="84.8">11</text>
<text x="189.8" y="86.1">12</text>
<text x="190.4" y="86.9">D6</text>
<text x="190.4" y="84.3">D4</text>
<text x="218.4" y="84.3">D5</text>
<text x="218.4" y="86.9">D7</text>
<text x="348.6" y="106.4">11</text>
<text x="57.7" y="118.6">AM1</text>
<text x="121.8" y="118.6">D1</text>
<text x="121.8" y="116.1">D0</text>
<text x="218.4" y="116.1">D0</text>
<text x="218.4" y="118.6">D1</text>
<text x="343.5" y="117.4">PD7</text>
<text x="57.7" y="123.7">AM2</text>
<text x="87.6" y="120.4">6</text>
<text x="121.8" y="121.2">D2</text>
<text x="121.8" y="123.7">D3</text>
<text x="189.8" y="125.5">17</text>
<text x="218.4" y="123.7">D3</text>
<text x="218.4" y="121.2">D2</text>
<text x="343.5" y="122.4">PD6</text>
<text x="57.8" y="126.2">NA7</text>
<text x="62.8" y="130.6">10</text>
<text x="63.4" y="128">9</text>
<text x="121.8" y="126.2">D4</text>
<text x="218.4" y="126.2">D4</text>
<text x="343.5" y="127.5">PD5</text>
<text x="126.3" y="135.6">11</text>
<text x="343.5" y="137.7">PD3</text>
<text x="343.5" y="132.6">PD4</text>
<text x="189.8" y="138.2">19</text>
<text x="343.5" y="142.8">PD2</text>
<text x="348.6" y="139.4">17</text>
<text x="343.5" y="147.8">PD1</text>
<text x="348.6" y="149.6">15</text>
<text x="343.5" y="152.9">PD0</text>
<text x="348.6" y="154.7">14</text>
<text x="349.2" y="157.2">1</text>
<text x="58.4" y="172">A7</text>
<text x="87.6" y="173.7">4</text>
<text x="90.8" y="172">NA7</text>
<text x="121.9" y="169.4">A0</text>
<text x="121.9" y="172">A1</text>
<text x="150.5" y="168.7">15</text>
<text x="150.5" y="171.2">14</text>
<text x="150.5" y="173.7">13</text>
<text x="190.4" y="168.7">1</text>
<text x="190.4" y="173.7">4</text>
<text x="214.6" y="171.2">6</text>
<text x="214.6" y="173.7">8</text>
<text x="253.9" y="168.7">1</text>
<text x="278.1" y="168.7">3</text>
<text x="87.6" y="176.3">6</text>
<text x="87.6" y="178.8">8</text>
<text x="121.3" y="177">AEN</text>
<text x="121.9" y="174.5">A2</text>
<text x="190.4" y="178.8">9</text>
<text x="214" y="176.3">11</text>
<text x="126.9" y="181.4">6</text>
<text x="189.8" y="183.9">12</text>
<text x="218.4" y="220.2">D6</text>
<text x="218.4" y="217.7">D7</text>
<text x="189.8" y="227.1">17</text>
<text x="218.4" y="222.8">D5</text>
<text x="218.4" y="227.8">D3</text>
<text x="218.4" y="225.3">D4</text>
<text x="218.4" y="232.9">D1</text>
<text x="218.4" y="230.4">D2</text>
<text x="189.8" y="239.8">19</text>
<text x="190.4" y="237.2">1</text>
<text x="218.4" y="235.5">D0</text>
</g>
<g font-size="1.8" fill="#006464">
<text x="130.6" y="65.6">D0</text>
<text x="146.1" y="65.6">O0</text>
<text x="67.1" y="68.2">P1</text>
<text x="67.1" y="70.7">P2</text>
<text x="73.6" y="72">U707</text>
<text x="77.1" y="69.6" transform="rotate(-90 77.1 69.6)">VCC</text>
<text x="82.7" y="68.2">P3</text>
<text x="82.7" y="70.7">P6</text>
<text x="130.6" y="68.2">D1</text>
<text x="130.6" y="70.7">D2</text>
<text x="137.1" y="72">U701</text>
<text x="140.6" y="67.1" transform="rotate(-90 140.6 67.1)">VCC</text>
<text x="146.1" y="68.2">O1</text>
<text x="146.1" y="70.7">O2</text>
<text x="194.1" y="66.9">A-&gt;B</text>
<text x="194.1" y="69.4">CE</text>
<text x="194.1" y="72">A2</text>
<text x="200.6" y="72">U704</text>
<text x="204.1" y="68.3" transform="rotate(-90 204.1 68.3)">VCC</text>
<text x="67.1" y="73.3">P4</text>
<text x="67.1" y="75.8">P5</text>
<text x="81.5" y="75.8">P11</text>
<text x="82.7" y="73.3">P8</text>
<text x="130.6" y="73.3">D3</text>
<text x="130.6" y="75.8">D4</text>
<text x="146.1" y="73.3">O3</text>
<text x="146.1" y="75.8">O4</text>
<text x="194.1" y="74.5">A4</text>
<text x="194.1" y="77.1">A6</text>
<text x="67.1" y="78.3">P9</text>
<text x="67.1" y="80.9">P10</text>
<text x="67.1" y="83.4">P12</text>
<text x="71.9" y="82.1">74HCT08</text>
<text x="130.6" y="78.3">D5</text>
<text x="130.6" y="80.9">D6</text>
<text x="130.6" y="83.4">D7</text>
<text x="134.8" y="82.1">74HCT374</text>
<text x="146.1" y="78.3">O5</text>
<text x="146.1" y="80.9">O6</text>
<text x="146.1" y="83.4">O7</text>
<text x="194.1" y="79.6">B0</text>
<text x="194.1" y="82.1">B2</text>
<text x="198.3" y="82.1">74HCT245</text>
<text x="209.7" y="79.6">B1</text>
<text x="209.7" y="82.1">B3</text>
<text x="67.1" y="86">P13</text>
<text x="77.1" y="86.6" transform="rotate(-90 77.1 86.6)">GND</text>
<text x="130.6" y="86">Cp</text>
<text x="130.6" y="88.5">OE</text>
<text x="140.6" y="89.2" transform="rotate(-90 140.6 89.2)">GND</text>
<text x="194.1" y="84.7">B4</text>
<text x="194.1" y="87.2">B6</text>
<text x="204.1" y="87.9" transform="rotate(-90 204.1 87.9)">GND</text>
<text x="209.7" y="84.7">B5</text>
<text x="209.7" y="87.2">B7</text>
<text x="67.1" y="119">P1</text>
<text x="82.7" y="119">P3</text>
<text x="130.6" y="116.4">D0</text>
<text x="130.6" y="119">D1</text>
<text x="140.6" y="117.9" transform="rotate(-90 140.6 117.9)">VCC</text>
<text x="146.1" y="116.4">O0</text>
<text x="146.1" y="119">O1</text>
<text x="194.1" y="116.4">1A0</text>
<text x="194.1" y="119">1A1</text>
<text x="204.1" y="117.9" transform="rotate(-90 204.1 117.9)">VCC</text>
<text x="208.6" y="116.4">1Y0</text>
<text x="208.6" y="119">1Y1</text>
<text x="67.1" y="121.5">P2</text>
<text x="67.1" y="124.1">P4</text>
<text x="73.6" y="122.8">U708</text>
<text x="77.1" y="120.4" transform="rotate(-90 77.1 120.4)">VCC</text>
<text x="82.7" y="121.5">P6</text>
<text x="82.7" y="124.1">P8</text>
<text x="130.6" y="121.5">D2</text>
<text x="130.6" y="124.1">D3</text>
<text x="137.1" y="122.8">U702</text>
<text x="146.1" y="121.5">O2</text>
<text x="146.1" y="124.1">O3</text>
<text x="194.1" y="121.5">1A2</text>
<text x="194.1" y="124.1">1A3</text>
<text x="200.6" y="122.8">U705</text>
<text x="208.6" y="121.5">1Y2</text>
<text x="208.6" y="124.1">1Y3</text>
<text x="353.2" y="122.8">J701</text>
<text x="67.1" y="126.6">P5</text>
<text x="67.1" y="129.1">P9</text>
<text x="67.1" y="131.7">P10</text>
<text x="81.5" y="126.6">P11</text>
<text x="130.6" y="126.6">D4</text>
<text x="130.6" y="129.1">D5</text>
<text x="130.6" y="131.7">D6</text>
<text x="146.1" y="126.6">O4</text>
<text x="146.1" y="129.1">O5</text>
<text x="146.1" y="131.7">O6</text>
<text x="194.1" y="126.6">2A0</text>
<text x="194.1" y="129.1">2A1</text>
<text x="194.1" y="131.7">2A2</text>
<text x="208.6" y="126.6">2Y0</text>
<text x="208.6" y="129.1">2Y1</text>
<text x="208.6" y="131.7">2Y2</text>
<text x="67.1" y="134.2">P12</text>
<text x="67.1" y="136.8">P13</text>
<text x="71.9" y="132.9">74HCT08</text>
<text x="77.1" y="137.4" transform="rotate(-90 77.1 137.4)">GND</text>
<text x="130.6" y="134.2">D7</text>
<text x="130.6" y="136.8">Cp</text>
<text x="134.8" y="132.9">74HCT374</text>
<text x="146.1" y="134.2">O7</text>
<text x="194.1" y="134.2">2A3</text>
<text x="194.1" y="136.8">1OE</text>
<text x="198.3" y="132.9">74HCT244</text>
<text x="208.6" y="134.2">2Y3</text>
<text x="350.5" y="132.9">DB25_Pins</text>
<text x="130.6" y="139.3">OE</text>
<text x="140.6" y="140" transform="rotate(-90 140.6 140)">GND</text>
<text x="194.1" y="139.3">2OE</text>
<text x="204.1" y="140" transform="rotate(-90 204.1 140)">GND</text>
<text x="67.1" y="172.3">P1</text>
<text x="73.6" y="173.6">U709</text>
<text x="77.1" y="173.8" transform="rotate(-90 77.1 173.8)">VCC</text>
<text x="82.7" y="172.3">P2</text>
<text x="130.6" y="169.8">A0</text>
<text x="130.6" y="172.3">A1</text>
<text x="137.1" y="173.6">U706</text>
<text x="140.6" y="171.2" transform="rotate(-90 140.6 171.2)">VCC</text>
<text x="194.1" y="169.8">P1</text>
<text x="194.1" y="172.3">P2</text>
<text x="200.6" y="173.6">U710</text>
<text x="204.1" y="171.2" transform="rotate(-90 204.1 171.2)">VCC</text>
<text x="209.7" y="169.8">P3</text>
<text x="209.7" y="172.3">P6</text>
<text x="257.6" y="169.8">P1</text>
<text x="257.6" y="172.3">P2</text>
<text x="264.1" y="173.6">U711</text>
<text x="267.6" y="171.2" transform="rotate(-90 267.6 171.2)">VCC</text>
<text x="273.2" y="169.8">P3</text>
<text x="273.2" y="172.3">P6</text>
<text x="67.1" y="174.9">P3</text>
<text x="67.1" y="177.4">P5</text>
<text x="67.1" y="179.9">P9</text>
<text x="82.7" y="174.9">P4</text>
<text x="82.7" y="177.4">P6</text>
<text x="82.7" y="179.9">P8</text>
<text x="130.6" y="174.9">A2</text>
<text x="130.6" y="177.4">~{E0}</text>
<text x="130.6" y="179.9">~{E1}</text>
<text x="146.3" y="177.4">~{Y3}</text>
<text x="146.3" y="179.9">~{Y4}</text>
<text x="194.1" y="174.9">P4</text>
<text x="194.1" y="177.4">P5</text>
<text x="194.1" y="179.9">P9</text>
<text x="208.5" y="177.4">P11</text>
<text x="209.7" y="174.9">P8</text>
<text x="257.6" y="174.9">P4</text>
<text x="257.6" y="177.4">P5</text>
<text x="257.6" y="179.9">P9</text>
<text x="272" y="177.4">P11</text>
<text x="273.2" y="174.9">P8</text>
<text x="67.1" y="182.5">P11</text>
<text x="67.1" y="185">P13</text>
<text x="71.9" y="183.7">74HCT04</text>
<text x="77.1" y="185.7" transform="rotate(-90 77.1 185.7)">GND</text>
<text x="81.5" y="182.5">P10</text>
<text x="81.5" y="185">P12</text>
<text x="130.6" y="182.5">E2</text>
<text x="134.8" y="183.7">74HCT138</text>
<text x="146.3" y="182.5">~{Y5}</text>
<text x="146.3" y="185">~{Y6}</text>
<text x="194.1" y="182.5">P10</text>
<text x="194.1" y="185">P12</text>
<text x="198.9" y="183.7">74HCT32</text>
<text x="257.6" y="182.5">P10</text>
<text x="257.6" y="185">P12</text>
<text x="262.4" y="183.7">74HCT32</text>
<text x="140.6" y="188.2" transform="rotate(-90 140.6 188.2)">GND</text>
<text x="146.3" y="187.6">~{Y7}</text>
<text x="194.1" y="187.6">P13</text>
<text x="204.1" y="188.2" transform="rotate(-90 204.1 188.2)">GND</text>
<text x="257.6" y="187.6">P13</text>
<text x="267.6" y="188.2" transform="rotate(-90 267.6 188.2)">GND</text>
<text x="194.1" y="218">1A0</text>
<text x="194.1" y="220.6">1A1</text>
<text x="204.1" y="219.5" transform="rotate(-90 204.1 219.5)">VCC</text>
<text x="208.6" y="218">1Y0</text>
<text x="208.6" y="220.6">1Y1</text>
<text x="194.1" y="223.1">1A2</text>
<text x="194.1" y="225.7">1A3</text>
<text x="200.6" y="224.4">U703</text>
<text x="208.6" y="223.1">1Y2</text>
<text x="208.6" y="225.7">1Y3</text>
<text x="194.1" y="228.2">2A0</text>
<text x="194.1" y="230.7">2A1</text>
<text x="194.1" y="233.3">2A2</text>
<text x="208.6" y="228.2">2Y0</text>
<text x="208.6" y="230.7">2Y1</text>
<text x="208.6" y="233.3">2Y2</text>
<text x="194.1" y="235.8">2A3</text>
<text x="194.1" y="238.4">1OE</text>
<text x="198.3" y="234.5">74HCT244</text>
<text x="208.6" y="235.8">2Y3</text>
<text x="194.1" y="240.9">2OE</text>
<text x="204.1" y="241.6" transform="rotate(-90 204.1 241.6)">GND</text>
<text x="73.6" y="259.9">C701</text>
<text x="114.3" y="259.9">C702</text>
<text x="154.9" y="259.9">C703</text>
<text x="195.6" y="259.9">C704</text>
<text x="236.2" y="259.9">C705</text>
<text x="276.8" y="259.9">C706</text>
<text x="73.2" y="270.1">100nF</text>
<text x="113.8" y="270.1">100nF</text>
<text x="154.4" y="270.1">100nF</text>
<text x="195.1" y="270.1">100nF</text>
<text x="235.7" y="270.1">100nF</text>
<text x="276.4" y="270.1">100nF</text>
</g>
<g font-size="1.8" fill="#009600">
<text x="90.2" y="70.4">AM_B</text>
<text x="90.3" y="67.8">AM_A</text>
<text x="182.6" y="69.1">~{RD_DATA}</text>
<text x="186.1" y="67">+5V</text>
<text x="90.2" y="72.9">AM_C</text>
<text x="90.7" y="75.4">AM1</text>
<text x="57.3" y="83.1">AM_A</text>
<text x="57.2" y="85.6">AM_B</text>
<text x="119" y="85.6">WR_DATA</text>
<text x="122.6" y="88.6">GND</text>
<text x="77.2" y="94.6" transform="rotate(-90 77.2 94.6)">GND</text>
<text x="204.2" y="95.9" transform="rotate(-90 204.2 95.9)">GND</text>
<text x="140.7" y="97.1" transform="rotate(-90 140.7 97.1)">GND</text>
<text x="342.5" y="97">P_SEL</text>
<text x="344.8" y="100">GND</text>
<text x="341.8" y="107.2">P_BUSY</text>
<text x="343" y="102.1">P_PE</text>
<text x="344.8" y="105.1">GND</text>
<text x="342.4" y="112.3">P_ACK</text>
<text x="344.8" y="110.2">GND</text>
<text x="90.7" y="118.6">AM2</text>
<text x="153.2" y="116.1">CTRL0</text>
<text x="153.2" y="118.6">CTRL1</text>
<text x="183.7" y="116.1">CTRL0</text>
<text x="183.7" y="118.6">CTRL1</text>
<text x="344.8" y="115.3">GND</text>
<text x="57.2" y="121.2">AM_C</text>
<text x="86.6" y="121.2">ADDR_MATCH</text>
<text x="90.4" y="123.7">IRQ7</text>
<text x="153.2" y="123.7">CTRL3</text>
<text x="153.2" y="121.2">CTRL2</text>
<text x="183.7" y="121.2">CTRL2</text>
<text x="183.7" y="123.7">CTRL3</text>
<text x="344.8" y="120.3">GND</text>
<text x="344.8" y="125.4">GND</text>
<text x="55.4" y="128.8">ACK_POS</text>
<text x="56.3" y="131.3">IRQ_EN</text>
<text x="122.6" y="131.8">GND</text>
<text x="122.6" y="129.2">GND</text>
<text x="152.8" y="126.2">IRQ_EN</text>
<text x="183.3" y="126.2">IRQ_EN</text>
<text x="186.1" y="129.2">GND</text>
<text x="186.1" y="131.8">GND</text>
<text x="344.8" y="130.5">GND</text>
<text x="59.1" y="136.8">GND</text>
<text x="59.1" y="134.3">GND</text>
<text x="119" y="136.4">WR_CTRL</text>
<text x="122.6" y="134.3">GND</text>
<text x="182.6" y="136.4">~{RD_CTRL}</text>
<text x="186.1" y="134.3">GND</text>
<text x="344.8" y="135.6">GND</text>
<text x="122.6" y="139.4">GND</text>
<text x="182.6" y="138.9">~{RD_CTRL}</text>
<text x="342.1" y="140.2">P_SLIN</text>
<text x="77.2" y="145.4" transform="rotate(-90 77.2 145.4)">GND</text>
<text x="140.7" y="147.9" transform="rotate(-90 140.7 147.9)">GND</text>
<text x="204.2" y="147.9" transform="rotate(-90 204.2 147.9)">GND</text>
<text x="342.5" y="145.3">CTRL2</text>
<text x="340.7" y="155.5">P_AUTOFD</text>
<text x="342.4" y="150.4">P_ERR</text>
<text x="340.6" y="158">P_STROBE</text>
<text x="146.3" y="169.8">~{Y0} ~{SEL_DATA}</text>
<text x="146.3" y="172.3">~{Y1} ~{SEL_STAT}</text>
<text x="182.2" y="169.4">~{SEL_DATA}</text>
<text x="184.9" y="172">~{IOW}</text>
<text x="215.5" y="172">WR_CTRL</text>
<text x="215.6" y="169.4">WR_DATA</text>
<text x="245.6" y="169.4">~{SEL_CTRL}</text>
<text x="248.5" y="172">~{IOR}</text>
<text x="279.1" y="169.4">~{RD_CTRL}</text>
<text x="56.7" y="174.5">P_ACK</text>
<text x="56.7" y="179.6">CTRL1</text>
<text x="56.7" y="177">CTRL0</text>
<text x="87.9" y="177">P_STROBE</text>
<text x="88" y="179.6">P_AUTOFD</text>
<text x="88.4" y="174.5">ACK_POS</text>
<text x="146.3" y="174.9">~{Y2} ~{SEL_CTRL}</text>
<text x="182.1" y="174.5">~{SEL_CTRL}</text>
<text x="182.2" y="179.6">~{SEL_DATA}</text>
<text x="184.9" y="177">~{IOW}</text>
<text x="215.6" y="174.5">~{RD_DATA}</text>
<text x="215.7" y="177">~{RD_STAT}</text>
<text x="249.6" y="177.5">GND</text>
<text x="249.6" y="174.9">GND</text>
<text x="56.7" y="182.1">CTRL3</text>
<text x="59.1" y="185.1">GND</text>
<text x="89.4" y="182.1">P_SLIN</text>
<text x="117.1" y="182.1">ADDR_MATCH</text>
<text x="122.6" y="180">GND</text>
<text x="182.3" y="184.7">~{SEL_STAT}</text>
<text x="185" y="182.1">~{IOR}</text>
<text x="249.6" y="185.1">GND</text>
<text x="249.6" y="182.6">GND</text>
<text x="249.6" y="180">GND</text>
<text x="185" y="187.2">~{IOR}</text>
<text x="249.6" y="187.6">GND</text>
<text x="77.2" y="193.6" transform="rotate(-90 77.2 193.6)">GND</text>
<text x="140.7" y="196.2" transform="rotate(-90 140.7 196.2)">GND</text>
<text x="204.2" y="196.2" transform="rotate(-90 204.2 196.2)">GND</text>
<text x="267.7" y="196.2" transform="rotate(-90 267.7 196.2)">GND</text>
<text x="183" y="217.7">P_BUSY</text>
<text x="183.7" y="220.2">P_ACK</text>
<text x="183.6" y="227.8">P_ERR</text>
<text x="183.8" y="225.3">P_SEL</text>
<text x="184.3" y="222.8">P_PE</text>
<text x="186.1" y="233.4">GND</text>
<text x="186.1" y="230.8">GND</text>
<text x="182.7" y="238">~{RD_STAT}</text>
<text x="186.1" y="235.9">GND</text>
<text x="182.7" y="240.5">~{RD_STAT}</text>
<text x="204.2" y="249.5" transform="rotate(-90 204.2 249.5)">GND</text>
<text x="77.2" y="271.1" transform="rotate(-90 77.2 271.1)">GND</text>
<text x="117.8" y="271.1" transform="rotate(-90 117.8 271.1)">GND</text>
<text x="158.4" y="271.1" transform="rotate(-90 158.4 271.1)">GND</text>
<text x="199.1" y="271.1" transform="rotate(-90 199.1 271.1)">GND</text>
<text x="239.7" y="271.1" transform="rotate(-90 239.7 271.1)">GND</text>
<text x="280.4" y="271.1" transform="rotate(-90 280.4 271.1)">GND</text>
</g>
</svg>
